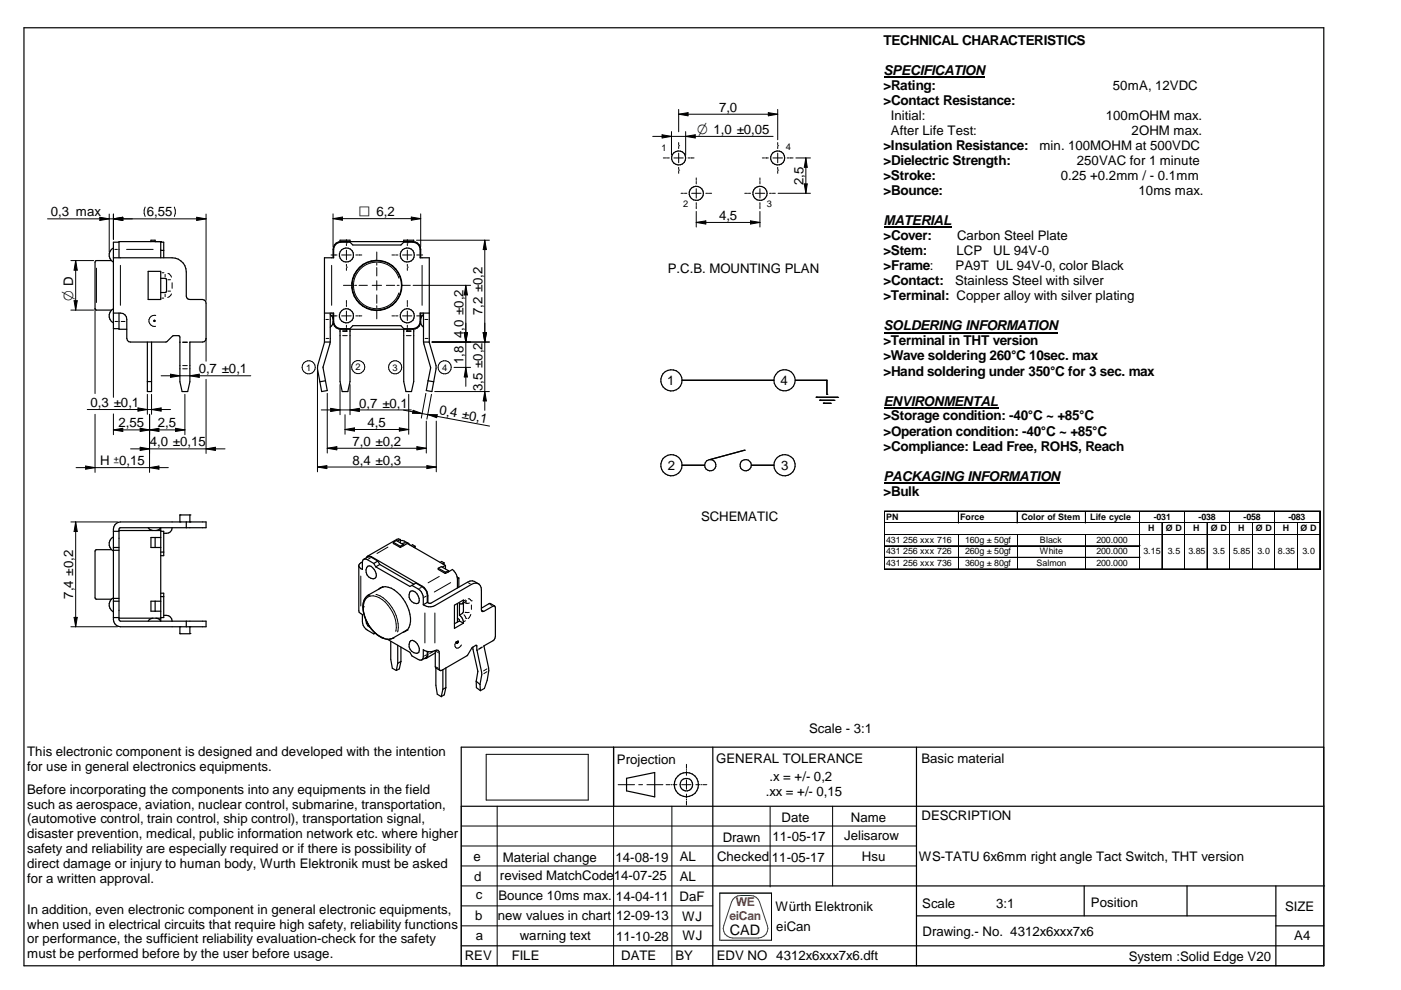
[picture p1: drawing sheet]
<svg xmlns="http://www.w3.org/2000/svg" width="297mm" height="210mm" viewBox="0 0 297 210" stroke-linecap="round" stroke-linejoin="round" font-family="sans-serif">
<g fill="none" stroke="#000" stroke-width=".25">
<path d="M5.1 5.9h275.6v198.9h-275.6zM23.6 55.2h-3.2l-.2 .4v9.9l.2 .2h3.2M23.6 55.2l.4 .4M24 54.7h12.5a3.1 3.1 0 0 1 3 3l.1 5.4 .3 .3 .4 .1h2.7l.6 .4 .1 .4-.1 7.8-.6 .4h-2.7v8.4l-.5 2.1h-1.2l-.5-2.1v-9.6h-1.5l-1.4 1.2-7.9-.1-.4-.6v-4.1a1.3 1.3 0 0 0-1.4-1.3h-1.5M24 52.6a1.67 1.67 0 0 0-.4 2.6M25.2 51.4h-1.2v18.3h1.2M31.4 57.5h2.7v6h-2.7zM32 51.2v-.3h.9v.3M34.1 51.2h.1M34.1 51.2h-8.9v3.5M34.1 51.2v3.5M34.1 53.1h.6"/>
<path d="M34.1 51.4h.6v3.3M34.1 59h.9l.3 .3-.1 2.6-1.1 .1M70.6 54.7v-1.8a1.61 1.61 0 0 1 1.7-1.7h15.2a1.61 1.61 0 0 1 1.7 1.7v1.8M72.1 51.2v-.3h2.1v.3M85.6 51.2v-.3h2.1v.3M24 65.5a1.7 1.7 0 0 0 0 3M25.2 66.4v3.4h1.7M31.2 72.5v10.5h.9v-10.5M32.7 67.9l.2 .1-.1 .2-.2-.2zM68.8 66.4h1.9v1.8a1.55 1.55 0 0 0 1.6 1.5h1.9l.6-.7h10.2l.6 .7h1.9a1.55 1.55 0 0 0 1.6-1.5v-1.8h1.9M68.8 72.5h1.2M70 72.5l-1.5 5.3 .9 5-1.2 .2-.9-4.8 .1-.7 1.4-4.9v-17.9h1.9v-1.8a1.55 1.55 0 0 1 1.6-1.5h1.9l.6 .5h10.2l.6-.5h1.9a1.55 1.55 0 0 1 1.6 1.5v1.8h1.9v17.9l1.5 4.9v.7l-.9 4.8-1.2-.2 .4-2.1"/>
<path d="M70 66.4v6.1M70 66.7l.3 .2 .3 .8M70.6 66.4v1.8a1.61 1.61 0 0 0 1.7 1.6h15.2a1.61 1.61 0 0 0 1.7-1.6v-1.8M70.6 68.3l-.1 .5-.5 .6M72.1 69.8v11.1l.5 2.1h1.1l.5-2.1v-11.1M85.6 69.8v11.1l.5 2.1h1.1l.5-2.1v-11.1M89.2 68.3l.1 .5 .5 .6M89.8 72.5h1.2M89.8 66.4v6.1M89.8 72.5l1.5 5.5-.5 2.7M89.8 66.7l-.3 .2-.3 .8M31.2 80.9h.9"/>
<path d="M69 80.7l-1.2 .2M90.8 80.7l1.1 .2M144.6 98.6h4.8M157.8 95.5h.1M157.8 95.5l-7.5 2-.5 .2-.4 .9M157.8 95.5l-7.3 2a1.19 1.19 0 0 1 1.3 1.1 1.19 1.19 0 0 1-1.2 1.2 1.19 1.19 0 0 1-1.2-1.2M159.3 98.6h4.8M173.1 84.2h.1M173.1 84.2h4.5M173.8 84.8h.1M173.8 84.8h3M174.6 85.5h.1"/>
<path d="M174.6 85.5h1.5M175.3 83.6h.1M175.3 83.6v-3h-6.7a2.27 2.27 0 0 1-2.3 2.3 2.27 2.27 0 0 1-2.2-2.3h-19.5a2.26 2.26 0 0 1-3.2 2.1 2.26 2.26 0 0 1-.5-3.8 2.26 2.26 0 0 1 3.6 1.1l.1 .6h19.5a2.27 2.27 0 0 1 2.2-2.2 2.27 2.27 0 0 1 2.3 2.2h6.7v3M176.1 85.5h.1M176.8 84.9h.1M177.6 84.2h.1M23.6 116.5h-3.2l-.2 .3v9.9l.2 .3h3.2M24 113.8a1.69 1.69 0 0 0 0 3M24 112.7h1.2M24 116.1h1.2M24 116.7h1.2M24.3 111.3l.4-.3 .8-.3h18.2v1.2h-18.2l-.3 .3 .1 19.4 .2 .1h18.2v1.2h-18.2a1.55 1.55 0 0 1-1.5-1.5v-19.2z"/>
<path d="M25.2 112.5h8.9M31.4 111.9l.3 .3 .7 .3M32.9 114v2.1M33.1 112.5l.4-.1 .6-.5v19.8l-.3-.3-.7-.3M34.1 112.7h.6v5.1h-.6M34.1 114h-2.1v2.1h2.1M34.1 117.1h.6M36.5 111.9a1.3 1.3 0 0 1-1.8 1.2M38.1 109.2h.1M38.1 110.7h.1M38.1 109.2v1.5M38.1 109.2h2.2"/>
<path d="M39.5 110.7v1.2M40.3 109.2h.1M40.3 110.7h.1M40.3 109.2v1.5M76.8 119.1l-.7 .7v9.7l.1 .3 .6 .5a3.3 3.3 0 0 0 .8 3l1.6 1.1 .3-.2M77.1 118.6l1.2-.6 1.8 1M77.6 118.3a.71 .71 0 0 1 1.1-.3l10.8 6.3a3.1 3.1 0 0 1 1.2 3.5M79.2 119.5l.5 .7M79.2 119.5l-1.3-.8-.6-.2-.4 .4-.1 1.8-.7-.6M80.1 119l-.9 .5M80.1 119l.4 .7M80.5 119.7l7.3 4.2"/>
<path d="M80.5 119.7l-.8 .5M83.4 115v.2l1.5 .9M83.4 115l1.5 .8M83.4 115l.6-.4 1.5 .9M84.9 114.4v.7M84.9 115.8v.3M84.9 114.4l-.7-.1-6.3 3.6M84.9 114.4l-.7 .3M84.9 114.6l.8 .1 .9 .5M85.2 115.3a1.2 1.2 0 0 1 1.8 .3M85.5 115.7l.9-.5 8 4.7M85.5 115.7l-.6 .4"/>
<path d="M85.5 115.5l-.6 .3M85.5 115.5v.2M85.5 115.5l.2 .1M87.2 115.7l.3-.2 .5 .3M88 115.8v.4M88 115.8l-.3 .2M93.3 119.3l.3-.3 .5 .3M94.1 119.3l-.2 .3M94.1 119.3v.4M94.4 119.9v.7M94.4 119.9l-.6 .3M23.6 127a1.72 1.72 0 0 0 .4 2.8"/>
<path d="M24 130.9h1.2M24 127.5h1.2M24 126.7l-.4 .3M24 126.9h1.2M25.2 131.1h8.9M32.4 131.1l-.7 .3-.3 .3M32.9 127.5v2.1M34.1 125.8h.6v5.1h-.6M34.1 127.5h-2.1v2.1h2.1M34.1 126.5h.6M34.7 130.5a1.35 1.35 0 0 1 1.8 1.2M38.1 132.9h.1"/>
<path d="M38.1 134.3h.1M38.1 132.9v1.4M38.1 134.4h2.2M39.5 131.7v1.2M40.3 134.3h.1M40.3 132.9h.1M40.3 132.9v1.4M77 128.7h.1M77.6 131.5l.1 .6 .3 .6 .5 .4M78 120.1a1.07 1.07 0 0 1 1.3 .6 1.44 1.44 0 0 1 .2 1.9 1.58 1.58 0 0 1-1.7-.7 1.58 1.58 0 0 1 .2-1.8zM78.1 126.2l-.8 .9-.3 1.1v1l.5 2.2 1 1.7M78.1 126.2h.1"/>
<path d="M78.5 133.1a5.9 5.9 0 0 0 3.6 2.5M79.7 120.2l7.2 4.1 .4-.2M81.1 124.5h.1M81.1 124.5l-3 1.7M81.1 124.5l-.9 .5M81.1 124.5a4.1 4.1 0 0 1 3.8 1.7 7.5 7.5 0 0 1 2 6.3 1.94 1.94 0 0 1-1.4 1.6M82.1 135.5l4.8 2.8a2.99 2.99 0 0 0 2.4 1.7l.4-.4v-1.8l.8 .3a2.99 2.99 0 0 0 2.1-.3l.3 .1 .2 .2 .1 4M82.8 136v3.8l.4 1.9 .8 .5M83.3 135.3h.1M83.3 135.3l-1.2 .3M84.3 136.8v3.8M85 137.2v3.1"/>
<path d="M86.3 133.6h.1M86.4 133.5l-3 1.8M86.9 125.6a1.14 1.14 0 0 1 1.8 .8 1.2 1.2 0 0 1-.1 1.5 1.67 1.67 0 0 1-1.7-2.3zM87.1 135.9a1.76 1.76 0 0 1 1.8 2l-.1 .4a1.44 1.44 0 0 1-1.6-.2 1.44 1.44 0 0 1-.5-1.5zM87.3 124.1l.9-.5a3.4 3.4 0 0 1 2.4 2.3v1.8M87.3 124.1a3.3 3.3 0 0 1 2.4 2.2v1.9M89.7 128.2l.4 .2a2.22 2.22 0 0 0 2.1 0l7.7-4.5a1.3 1.3 0 0 1 1.5-.1 1.3 1.3 0 0 1 .7 1.3l.1 4.5h.4l2.2-1.2 .2 .4v6.2l-.2 .6-.3 .3-1.9 1.1 1 5.2-.3 2-.6 1.8-.8 .4M90.6 138.1l-.1 1.1-.2 .2-.8 .5M90.6 127.7l-.9 .5M90.7 138.2a1.12 1.12 0 0 1-.4 1.4h-.3M92.3 138.4l-1.9 1.2M92.9 120.5v.2l1.5 .9"/>
<path d="M92.9 120.5l.7-.4 1.5 .9M92.9 120.5l1.5 .8M94.4 121.3v.3M95.1 121.2l.8-.5 .3 .3a2.62 2.62 0 0 1 .8 1.7v2M95.1 121.2l-.7 .4M95.1 121l-.7 .3M95.1 121v.2M95.1 121l.1 .1M96.8 136.3h.1M96.8 136.2h.1M96.9 136.2h.1M96.9 136.1h.1"/>
<path d="M96.9 136h.1M96.9 122.4l.4 .2M96.9 136l-.1 .2M97 136h.1M97 128v3.9M97 131l.4 .4v.3M97.3 122.6l-.3 .2M97.3 122.6v1.9M97.4 130.4a1.92 1.92 0 0 1 .9 1.7M97.4 131.7l.9 .4M97.4 131.7l-1 .6M98 128l.3-.8-1.9 1.1v4.9l1.9-1.1"/>
<path d="M98 128h-.6v2.4M98.3 127.9v1.8l-.3 .4-.6 .3M98.6 127.6h.1M98.6 127.6l-.6 .4M100.2 137.2l1.1 5.1-.3 2.1M101.1 137.8h.1M101.1 137.8v-.8l-.2-.2a3.8 3.8 0 0 0-1.9 2.2l-5.6 3.2-1.1-.7v-3.6M101.1 137.9l1 4.6 .1 .5-.4 2.1M101.4 123.8a1.75 1.75 0 0 0-2.3-.4l-7.7 4.5-.8-.2M104.9 128.5l-1.1-.6-1.7 1.1M84.3 140.6l-.3 1.6M85 140.3l-.3 1.5-.7 .4"/>
<path d="M85 140.3l-.7 .3M92.4 141.6v3.7l.3 1.9 .9 .5M93.9 142v4.1M93.9 146.1l-.3 1.6M94.5 141.6v4.2M94.5 145.8l-.6 .3M94.5 145.8l-.3 1.5-.6 .4M101 144.4l.8 .7M101 144.4v1.4l.9 .6M101.8 145.1l.1 1.3M130.1 158.4v12.5M151.1 158.4v46.4"/>
<path d="M194.3 158.4v46.4M280.7 158.4h-182.9v46.4M97.8 170.9h182.9M132.8 165l6-1.2v5.2l-6-1.3zM151.3 187.8h129.5M194.3 194.2h76.2M229.9 187.8v6.4M251.7 187.8v6.4M270.5 187.8v17M270.5 196.3h10.2M97.8 200.5h182.9"/>
<circle cx="143.9" cy="33.5" r="1.49"/>
<circle cx="164.9" cy="33.5" r="1.49"/>
<circle cx="73.4" cy="54.1" r="1.5"/>
<circle cx="86.3" cy="54.1" r="1.5"/>
<circle cx="147.6" cy="41" r="1.51"/>
<circle cx="161.1" cy="41" r="1.5"/>
<circle cx="73.4" cy="67" r="1.5"/>
<circle cx="79.9" cy="60.5" r="5.3"/>
<circle cx="79.9" cy="60.5" r="5.2"/>
<circle cx="86.4" cy="67" r="1.5"/>
<circle cx="142.4" cy="98.6" r="2.25"/>
<circle cx="158.1" cy="98.6" r="1.21"/>
<circle cx="166.3" cy="98.6" r="2.25"/>
<circle cx="145.5" cy="166.4" r="2.57"/>
<circle cx="145.5" cy="166.4" r="1.34"/>
</g>
<g fill="none" stroke="#000" stroke-width=".21">
<path d="M138.4 28.9h25.5M140.4 28.6l2 .3-2 .4zM140.6 33.5h.5M141.2 33.5h.1M141.5 33.5h.4M142.4 27.9v5M142.9 33.5h2M143.9 30.9h.1M143.9 36.1h.1M143.9 23.2v4.7M143.9 30.2v.5M143.9 31.1v.4"/>
<path d="M143.9 32.5v2M143.9 35.5v.4M143.9 36.3v.4M143.9 24.2l2-.3v.7zM143.9 24.2h21M145.4 28.9l2-.3v.7zM145.4 27.9v5M145.9 33.5h.4M146.5 33.5h.1M146.7 33.5h.5M147.6 37.7v.5M147.6 38.4h.1"/>
<path d="M147.6 38.6v.4M161.1 37.7v.5M161.1 38.4h.1M161.1 38.6v.4M161.6 33.5h.5M162.3 33.5h.1M162.5 33.5h.4M162.9 23.9l2 .3-2 .4zM163.9 33.5h2M164.9 30.9h.1M164.9 36.1h.1M164.9 23.2v6.4"/>
<path d="M164.9 30.2v.5M164.9 31.1v.4M164.9 32.5v2M164.9 35.5v.4M164.9 36.3v.4M166.9 33.5h.4M167.5 33.5h.1M167.7 33.5h.4M168.7 33.5h3.1M170.5 39h.7l-.3 2zM170.9 33.5l.3 2h-.7zM170.9 33.5v7.5"/>
<path d="M10.1 46.4h33.6M15 55.2h4.9M16 55.2l.4 2.1h-.7zM16 55.2v10.5M20.4 56.9v7.2M21.2 46.1l2 .3-2 .3zM23.2 45.4v8.1M24 46.4l2-.3v.6zM24 45.4v5.4M24.3 52.9h.6M25.5 56.3v8.4M26.8 52.9h5.7"/>
<path d="M30.8 43.9l-.2 .6v.8l.2 .6M34.4 57.8h.4M35 58.2v.5M35.6 58l.3 .1 .5 .7M35.6 59.3h.6M36.5 59.9v1.2M37 43.9l.2 .6v.8l-.2 .6M41.7 46.1l2 .3-2 .3zM43.7 45.4v18.3M70.2 54.1h.5M70.3 56.3v8.4M70.6 46.4h18.6"/>
<path d="M70.6 46.4l2-.4v.7zM70.6 45.3v7M70.9 54.1h.1M71 54.1h.5M72.4 54.1h2.1M73.4 51.5h.1M73.4 56.6h.1M73.4 50.8v.5M73.4 51.7v.4M73.4 53v2.1M73.4 56.1v.4M73.4 56.9v.4"/>
<path d="M75.4 54.1h.5M76 54.1h.1M76.2 54.1h.5M79.9 53.4v1.9M79.9 55.8v.4M79.9 56.7v1.8M79.9 59.5v2M83.1 54.1h.5M83.7 54.1h.1M83.9 54.1h.5M84.6 59a5 5 0 0 0-7.6-2.5 5 5 0 0 0 0 8 5 5 0 0 0 7.6-2.4M85.3 54.1h2"/>
<path d="M86.4 51.5h.1M86.4 56.6h.1M86.4 50.8v.5M86.4 51.7v.4M86.4 53v2.1M86.4 56.1v.4M86.4 56.9v.4M87.2 46l2 .4-2 .3zM88.3 50.9h15.5M88.3 54.1h.5M88.9 54.1h.1M89.2 54.1h.4"/>
<path d="M89.2 45.3v7M89.5 56.3v8.4M102.8 50.9l.3 2h-.7zM102.8 50.9v36.1M144.4 41h.4M145 41h.1M145.2 41h.4M146.6 41h2M147.6 40v2M147.6 43v.4M147.6 43.6h.1M147.6 43.8v.4"/>
<path d="M147.6 44.8v3.3M147.6 47.2l2-.4v.7zM147.6 47.2h13.5M149.6 41h.4M150.2 41h.1M150.4 41h.5M157.9 41h.4M158.5 41h.1M158.7 41h.4M159.1 46.8l2 .4-2 .3zM160.1 41h2M161.1 40v2"/>
<path d="M161.1 43v.4M161.1 43.6h.1M161.1 43.8v.4M161.1 44.8v3.3M163.2 41h.3M163.7 41h.1M163.9 41h.5M165 41h6.8M15 65.7h4.9M15.7 63.8h.7l-.4 1.9zM20.2 65.5v17.9M24 69.7v14.5"/>
<path d="M24.4 68.2h.5M25.7 68.2h.8M33 66.9a1.17 1.17 0 0 0-1.4 1.1 1.17 1.17 0 0 0 1.4 1.2M34.2 79.7h19M34.3 63.2h.4M35 62.4v.5M35.6 61.7h.6M36.2 79.3l1.9 .4-1.9 .3zM36.4 62.3l-.5 .6-.3 .2M38.7 72.5h1M38.7 72.6h1M38.7 77.5h1"/>
<path d="M38.7 78.2h1M40.3 79.7l1.9-.4v.7zM43.7 71.8v4.8M67.3 78.5v21.5M69.1 67.7h.5M69.1 71.8h.6M70.2 67h.5M70.9 67h.1M71 67h.5M72.4 67h2.1M72.6 70h1M72.6 70.3h1"/>
<path d="M72.6 71.2h1M72.8 60.5h1.9M73.4 63.7v.5M73.4 64.3v.1M73.4 64.6v.4M73.4 66v1.9M73.4 69v.4M73.4 69.5v.1M73.4 69.8v.4M75.2 60.5h.4M75.4 67h.5M76 67h.1"/>
<path d="M76.1 60.5h1.8M76.2 67h.5M78.9 60.5h2M79.9 62.5v1.8M79.9 64.8v.4M79.9 65.7v1.9M81.9 60.5h1.8M83.1 67h.5M83.7 67h.1M83.9 67h.5M84.2 60.5h.4M85.1 60.5h1.9"/>
<path d="M85.3 67h2M86.1 70h1.1M86.1 70.3h1.1M86.1 71.2h1.1M86.4 63.7v.5M86.4 64.3v.1M86.4 64.6v.4M86.4 66v1.9M86.4 69v.4M86.4 69.5v.1M86.4 69.8v.4M87.6 60.5h12.2"/>
<path d="M88.3 67h.5M88.9 67h.1M89.2 67h.4M90.1 67.7h.6M90.1 71.8h.6M91.6 72.5h12.2M96.3 77.9h3.5M98.4 70.5h.7l-.3 2zM98.8 77.9l.3 2h-.7zM98.8 60.5v21.4M98.8 60.5l.3 2h-.7zM102.4 70.5h.7l-.3 2z"/>
<path d="M16.1 99.1h19.6M18.2 98.8l2 .3-2 .4zM18.5 86.8h17.7M20.2 87.8v12.4M24 91.1l2-.3v.7zM24 87.8v4.4M24 91.1h15.2M27.7 95.2h20M29.3 86.5l1.9 .3-1.9 .4zM29.7 90.8l4 .7v-.7l-4 .7zM29.7 94.8l2 .4-2 .3zM31.2 83.6v4.2"/>
<path d="M31.7 99.1l2-.3v.7zM31.7 87.8v12.4M32.1 86.8l2.1-.3v.7zM32.1 83.6v4.2M37.2 90.8l2 .3-2 .4zM39.2 83.6v8.6M43.7 80.4v15.7M43.7 95.2l2-.4v.7zM67.3 99l2-.3v.7zM67.3 99h25.2M68.1 86.9h19.1M69.4 95l2-.3v.7z"/>
<path d="M69.4 83.4v12.7M69.4 95h21M70.1 86.6l2 .3-2 .4zM72.1 81.5v6.4M73.2 91.1l1.9-.4v.7zM73.2 87.9v4.2M73.2 91.1h13.5M74.2 86.9l2-.3v.7zM74.2 81.5v6.4M84.7 90.7l2 .4-2 .3zM85.6 87l18.2 3.3M86.7 83.6v8.5"/>
<path d="M87.6 87l1.9 .7-2-.1zM88.4 94.7l2 .3-2 .4zM90.3 83.4l-1 5.2M90.4 89.3v6.8M90.5 98.7l2 .3-2 .4zM90.7 87.9h2l-.1 .7zM91.5 83.6l-1 5.3M92.2 83h11.6M92.5 89.3v10.7M102.8 83l.3 2h-.7zM15 110.7h9.9M16 110.7v22.2"/>
<path d="M16 110.7l.4 2h-.7zM78.5 118.3l-.4 .2M82.3 116l-2.4 1.4M187.5 108.3v12.5M187.6 108.3h92.4M187.6 108.4h92.3M187.6 110.8h92.4M187.6 110.9h92.3M187.6 113.2h92.4M187.6 113.3h92.3M187.6 115.7h54.1M187.6 115.8h54.1"/>
<path d="M187.6 118.2h54.1M187.6 118.3h54.1M203.2 108.5v2.4M203.2 113.4v7.4M203.3 108.5v2.5M203.3 113.4v7.4M215.6 108.5v2.4M215.6 113.4v7.4M215.8 108.5v2.5M215.8 113.4v7.4M230.1 108.5v2.4M230.1 113.4v7.4"/>
<path d="M230.2 108.5v2.5M230.2 113.4v7.4M241.6 108.5v12.3M241.7 108.5v12.3M246.3 110.9v9.9M246.4 111v9.8M251.1 108.5v12.3M251.2 108.5v12.3M255.9 110.9v9.9M256 111v9.8M260.7 108.5v12.3M260.8 108.5v12.3"/>
<path d="M265.5 110.9v9.9M265.6 111v9.8M270.2 108.5v12.3M270.3 108.5v12.3M275 110.9v9.9M275.1 111v9.8M279.8 108.5v12.3M279.9 108.5v12.3M15 132.9h9.9M15.7 130.9h.7l-.4 2zM76.5 122.1v6.4M79.7 126a7.4 7.4 0 0 1 4.6 8"/>
<path d="M83.9 133.9a7.1 7.1 0 0 0-4.2-7.4 1.97 1.97 0 0 0-2.7 2.2 7.2 7.2 0 0 0 4.4 6.6M89.3 124.5l-.4 .3M90.1 130v6.3M90.3 126.4l-.3 .2M90.4 138.9l-.4 .2M91.8 138.2l-.7 .4M92.2 130v6.3M92.5 138.1l.4 .2M93.1 122.2l-2.3 1.4M95.5 123.5l-3.4 2M96.7 136a.77 .77 0 0 0-.3 .9 .77 .77 0 0 0 .7 .5l.7-.7M98.4 130.3l.4 .8"/>
<path d="M98.6 129.8h.1M98.6 129.8h.9M98.7 131.6l-.3 .2M98.7 127.2l-.3 .1M98.8 127.9h.1M98.8 131.1h.1M98.8 127.3l-.1 .3M99.3 127h.2l.4 .4M99.3 123.6l.4 .2M99.5 127.9h-.7M99.8 130.3l-.5 .9M99.9 127.4h.1"/>
<path d="M99.9 128.3v.9M100.9 136.8l.2 .2M102.2 137.2l-.7 .4M102.2 129.4l.2 .1M102.2 137.2l-.7 .5M103.9 128.1l.4 .3M187.6 120.6h92.4M187.6 120.7h92.3M92.5 141.4l.4 .3M103.1 159.9h21.6v9.7h-21.6zM103.3 141.8l-.8 .4M103.3 142.4l-.7 .4"/>
<path d="M280.7 158.4v46.4h-183M97.8 179.4h96.5M97.8 175.1h96.5M105.4 170.9v33.9M130.1 170.9v33.9M131.1 166.4h3.4M135.4 166.4h.8M137.2 166.4h3.3M141.2 166.4h.9M142.3 166.4h.2M142.5 170.9v33.9M142.7 166.4h.8"/>
<path d="M144.5 166.4h2M145.5 162.1v.8M145.5 163.2v.1M145.5 163.6v.8M145.5 165.4v1.9M145.5 168.4v.8M145.5 169.4v.2M145.5 169.8v.9M147.5 166.4h.8M148.6 166.4h.2M149 166.4h.9M163.3 171.1v16.9"/>
<path d="M176.5 170.9v16.9M97.8 196.3h53.3M97.8 192.1h53.3M97.8 187.8h53.3M97.8 183.6h96.5M152.6 199.4v-10h11v10h-10.6"/>
<circle cx="65.5" cy="77.9" r="1.39"/>
<circle cx="75.9" cy="77.8" r="1.4"/>
<circle cx="83.8" cy="77.9" r="1.4"/>
<circle cx="94.3" cy="77.9" r="1.4"/>
</g>
<path d="M97.8 170.9v33.9M194.3 170.9v33.9M280.7 170.8v34M152.6 189.4h11M152.6 199.4h.3M155.4 190.7l.4-.5a5.4 5.4 0 0 1 4.5 0l.7 1 1.7 5a2 2 0 0 1-1.9 2.7h-5.4a2 2 0 0 1-1.9-2.7z" fill="none" stroke="#00634d" stroke-width=".21"/>
<g fill="#000">
<path d="M187.3 16.3h1.9v.3h-1.9zM189.2 16.3h1.9v.3h-1.9zM191.1 16.3h1.9v.3h-1.9zM195.7 16.3h1.7v.3h-1.7zM202.1 16.3h1.8v.3h-1.8zM191.6 48.1h1.8v.2h-1.8zM193.3 48.1h1.9v.2h-1.9zM200 48.1h1.7v.2h-1.7zM187.3 70.4h1.9v.3h-1.9zM191.4 70.4h1.7v.3h-1.7zM195.1 70.4h1.9v.3h-1.9zM207.4 70.4h1.8v.3h-1.8z"/>
<path d="M217.6 70.4h1.7v.3h-1.7zM187.3 86.3h1.9v.3h-1.9zM191.2 86.3h1.9v.3h-1.9zM202.3 86.3h1.9v.3h-1.9zM206.2 86.3h1.7v.3h-1.7zM209.9 86.3h1.7v.3h-1.7zM187.3 102.3h1.9v.3h-1.9zM207.9 102.3h1.7v.3h-1.7zM218.1 102.3h1.7v.3h-1.7z"/>
</g>
<g fill="none" stroke="#000" stroke-width=".29">
<path d="M193 16.4h2.7M197.4 16.4h4.8M203.8 16.4h5M187.3 48.2h4.4M195.2 48.2h4.8M189.2 70.5h2.2M193.1 70.5h2M196.9 70.5h10.6M209.1 70.5h8.5M219.3 70.5h5M189.2 86.5h2M193.1 86.5h9.3"/>
<path d="M204.2 86.5h2M207.9 86.5h2M189.2 102.5h18.7M209.5 102.5h8.6M219.8 102.5h4.9"/>
</g>
<g fill="#000">
<path d="M140.4 28.6l2 .3-2 .4zM143.9 24.2l2-.3v.7zM145.4 28.9l2-.3v.7zM162.9 23.9l2 .3-2 .4zM170.9 33.5l.3 2h-.7zM170.5 39h.7l-.3 2zM16 55.2l.4 2.1h-.7zM21.2 46.1l2 .3-2 .3zM24 46.4l2-.3v.6zM41.7 46.1l2 .3-2 .3zM70.6 46.4l2-.4v.7zM87.2 46l2 .4-2 .3z"/>
<path d="M102.8 50.9l.3 2h-.7zM147.6 47.2l2-.4v.7zM159.1 46.8l2 .4-2 .3zM15.7 63.8h.7l-.4 1.9zM36.2 79.3l1.9 .4-1.9 .3zM40.3 79.7l1.9-.4v.7zM98.4 70.5h.7l-.3 2zM98.8 77.9l.3 2h-.7zM98.8 60.5l.3 2h-.7zM102.4 70.5h.7l-.3 2zM18.2 98.8l2 .3-2 .4zM24 91.1l2-.3v.7z"/>
<path d="M29.3 86.5l1.9 .3-1.9 .4zM29.7 94.8l2 .4-2 .3zM29.7 90.8l2 .3-2 .4zM31.7 91.1l2-.3v.7zM31.7 99.1l2-.3v.7zM32.1 86.8l2.1-.3v.7zM37.2 90.8l2 .3-2 .4zM43.7 95.2l2-.4v.7zM67.3 99l2-.3v.7zM70.1 86.6l2 .3-2 .4zM69.4 95l2-.3v.7zM73.2 91.1l1.9-.4v.7z"/>
<path d="M74.2 86.9l2-.3v.7zM84.7 90.7l2 .4-2 .3zM87.6 87l1.9 .7-2-.1zM88.4 94.7l2 .3-2 .4zM90.5 98.7l2 .3-2 .4zM90.7 87.9h2l-.1 .7zM102.8 83l.3 2h-.7zM16 110.7l.4 2h-.7zM15.7 130.9h.7l-.4 2z"/>
</g>
<g font-size="3.1">
<text x="147.8" y="28.4">O 1,0 ±0,05</text>
<text x="76.1" y="45.8">q 6,2</text>
<text x="15.5" y="63.8" transform="rotate(-90 15.5 63.8)">O D</text>
<text x="154.7" y="198.2">CAD</text>
</g>
<g font-size="2.9">
<text x="187.3" y="9.6">TECHNICAL CHARACTERISTICS</text>
<text x="187.3" y="16">SPECIFICATION</text>
<text x="187.3" y="19.1">&gt;Rating:</text>
<text x="187.3" y="22.3">&gt;Contact Resistance:</text>
<text x="187.3" y="31.8">&gt;Insulation Resistance:</text>
<text x="187.3" y="35">&gt;Dielectric Strength:</text>
<text x="187.3" y="38.2">&gt;Stroke:</text>
<text x="187.3" y="41.4">&gt;Bounce:</text>
<text x="187.3" y="47.8">MATERIAL</text>
<text x="187.3" y="50.9">&gt;Cover:</text>
<text x="187.3" y="54.1">&gt;Stem:</text>
<text x="187.3" y="57.3">&gt;Frame:</text>
<text x="187.3" y="60.5">&gt;Contact:</text>
<text x="187.3" y="63.7">&gt;Terminal: Copper alloy with silver plating</text>
<text x="187.3" y="70.1">SOLDERING INFORMATION</text>
<text x="187.3" y="73.2">&gt;Terminal in THT version</text>
<text x="187.3" y="76.4">&gt;Wave soldering 260°C 10sec. max</text>
<text x="187.3" y="79.6">&gt;Hand soldering under 350°C for 3 sec. max</text>
<text x="187.3" y="86">ENVIRONMENTAL</text>
<text x="187.3" y="89.2">&gt;Storage condition: -40°C ~ +85°C</text>
<text x="187.3" y="92.4">&gt;Operation condition: -40°C ~ +85°C</text>
<text x="187.3" y="95.5">&gt;Compliance: Lead Free, ROHS, Reach</text>
<text x="187.3" y="102">PACKAGING INFORMATION</text>
<text x="187.3" y="105.2">&gt;Bulk</text>
</g>
<g font-size="2.8">
<text x="152.4" y="23.7">7,0</text>
<text x="236" y="19.1">50mA, 12VDC</text>
<text x="188.9" y="25.5">Initial:</text>
<text x="188.9" y="28.6">After Life Test:</text>
<text x="234.5" y="25.5">100mOHM max.</text>
<text x="239.9" y="28.6">2OHM max.</text>
<text x="220.4" y="31.8">min. 100MOHM at 500VDC</text>
<text x="228.3" y="35">250VAC for 1 minute</text>
<text x="170.3" y="39.2" transform="rotate(-90 170.3 39.2)">2,5</text>
<text x="224.9" y="38.2">0.25 +0.2mm / - 0.1mm</text>
<text x="241.4" y="41.4">10ms max.</text>
<text x="10.8" y="45.9">0,3 max</text>
<text x="31.1" y="45.9">6,55</text>
<text x="152.4" y="46.7">4,5</text>
<text x="202.9" y="50.9">Carbon Steel Plate</text>
<text x="141.6" y="57.8">P.C.B. MOUNTING PLAN</text>
<text x="202.6" y="57.3">PA9T UL 94V-0, color Black</text>
<text x="202.8" y="54.1">LCP</text>
<text x="210.6" y="54.1">UL 94V-0</text>
<text x="202.5" y="60.5">Stainless Steel with silver</text>
<text x="98.3" y="71.7" transform="rotate(-90 98.3 71.7)">4,0 ±0,2</text>
<text x="102.3" y="66.9" transform="rotate(-90 102.3 66.9)">7,2 ±0,2</text>
<text x="98.3" y="77.2" transform="rotate(-90 98.3 77.2)">1,8</text>
<text x="42.1" y="79.2">0,7 ±0,1</text>
<text x="102.3" y="82.9" transform="rotate(-90 102.3 82.9)">3,5 ±0,2</text>
<text x="141.5" y="81.7">1</text>
<text x="165.5" y="81.7">4</text>
<text x="19.2" y="86.3">0,3 ±0,1</text>
<text x="76.2" y="86.4">0,7 ±0,1</text>
<text x="93" y="87.8" transform="rotate(10 93 87.8)">0,4 ±0,1</text>
<text x="25.1" y="90.6">2,55</text>
<text x="31.7" y="94.7">4,0 ±0,15</text>
<text x="33.5" y="90.6">2,5</text>
<text x="74.7" y="94.5">7,0 ±0,2</text>
<text x="77.9" y="90.6">4,5</text>
<text x="21.3" y="98.6">H u0,15</text>
<text x="74.7" y="98.6">8,4 ±0,3</text>
<text x="141.6" y="99.7">2</text>
<text x="165.6" y="99.7">3</text>
<text x="148.6" y="110.4">SCHEMATIC</text>
<text x="15.5" y="127" transform="rotate(-90 15.5 127)">7,4 ±0,2</text>
<text x="171.5" y="155.4">Scale - 3:1</text>
<text x="5.8" y="160.3">This electronic component is designed and developed with the intention</text>
<text x="151.8" y="161.7">GENERAL TOLERANCE</text>
<text x="195.4" y="161.7">Basic material</text>
<text x="5.8" y="163.4">for use in general electronics equipments.</text>
<text x="130.8" y="162">Projection</text>
<text x="163.2" y="165.7">.x = +/- 0,2</text>
<text x="5.8" y="168.3">Before incorporating the components into any equipments in the field</text>
<text x="5.8" y="171.4">such as aerospace, aviation, nuclear control, submarine, transportation,</text>
<text x="162.4" y="168.8">.xx = +/- 0,15</text>
<text x="195.4" y="173.9">DESCRIPTION</text>
<text x="5.8" y="174.6">(automotive control, train control, ship control), transportation signal,</text>
<text x="5.8" y="177.7">disaster prevention, medical, public information network etc. where higher</text>
<text x="153.2" y="178.4">Drawn</text>
<text x="163.8" y="178.3">11-05-17</text>
<text x="165.7" y="174.2">Date</text>
<text x="179" y="178.1">Jelisarow</text>
<text x="180.4" y="174.2">Name</text>
<text x="5.8" y="180.8">safety and reliability are especially required or if there is possibility of</text>
<text x="5.8" y="184">direct damage or injury to human body, Wurth Elektronik must be asked</text>
<text x="100.4" y="182.5">e</text>
<text x="106.6" y="182.8">Material change</text>
<text x="130.5" y="182.8">14-08-19</text>
<text x="144.1" y="182.5">AL</text>
<text x="152" y="182.5">Checked</text>
<text x="163.7" y="182.7">11-05-17</text>
<text x="182.8" y="182.5">Hsu</text>
<text x="194.8" y="182.5">WS-TATU 6x6mm right angle Tact Switch, THT version</text>
<text x="5.8" y="187.1">for a written approval.</text>
<text x="100.5" y="186.9">d</text>
<text x="100.9" y="190.7">c</text>
<text x="105.7" y="190.9">Bounce 10ms max.</text>
<text x="106" y="186.5">revised MatchCode</text>
<text x="130.1" y="186.6">14-07-25</text>
<text x="130.6" y="191">14-04-11</text>
<text x="144.1" y="191">DaF</text>
<text x="144.1" y="186.8">AL</text>
<text x="5.8" y="193.8">In addition, even electronic component in general electronic equipments,</text>
<text x="5.8" y="196.9">when used in electrical circuits that require high safety, reliability functions</text>
<text x="100.8" y="195.2">b</text>
<text x="105.6" y="195.1">new values in chart</text>
<text x="130.6" y="195.1">12-09-13</text>
<text x="144.7" y="195.3">WJ</text>
<text x="164.4" y="193.1">Würth Elektronik</text>
<text x="164.6" y="197.4">eiCan</text>
<text x="195.5" y="192.5">Scale</text>
<text x="211.2" y="192.5">3:1</text>
<text x="231.3" y="192.2">Position</text>
<text x="272.5" y="193.2">SIZE</text>
<text x="5.8" y="200">or performance, the sufficient reliability evaluation-check for the safety</text>
<text x="5.8" y="203.2">must be performed before by the user before usage.</text>
<text x="98.5" y="203.6">REV</text>
<text x="100.9" y="199.3">a</text>
<text x="108.5" y="203.6">FILE</text>
<text x="110.2" y="199.3">warning text</text>
<text x="130.6" y="199.4">11-10-28</text>
<text x="131.7" y="203.6">DATE</text>
<text x="143.2" y="203.6">BY</text>
<text x="144.7" y="199.4">WJ</text>
<text x="152" y="203.6">EDV NO 4312x6xxx7x6.dft</text>
<text x="195.6" y="198.4">Drawing.- No. 4312x6xxx7x6</text>
<text x="239.3" y="203.7">System :Solid Edge V20</text>
<text x="274.4" y="199.3">A4</text>
</g>
<g font-size="2.6" fill="#f00">
<text x="154.6" y="195.1">eiCan</text>
<text x="156" y="192.2">WE</text>
</g>
<g font-size="2">
<text x="140.3" y="32.1">1</text>
<text x="166.6" y="31.9">4</text>
<text x="144.9" y="44">2</text>
<text x="162.6" y="44">3</text>
<text x="64.9" y="78.6">1</text>
<text x="75.4" y="78.5">2</text>
<text x="83.2" y="78.6">3</text>
<text x="93.7" y="78.6">4</text>
</g>
<g font-size="1.9">
<text x="187.9" y="110.2">PN</text>
<text x="203.6" y="110.2">Force</text>
<text x="216.6" y="110.2">Color of Stem</text>
<text x="231.1" y="110.2">Life cycle</text>
<text x="243.5" y="112.6">H</text>
<text x="244.6" y="110.2">-031</text>
<text x="247.2" y="112.6">Ø D</text>
<text x="253" y="112.6">H</text>
<text x="254.1" y="110.2">-038</text>
<text x="256.7" y="112.6">Ø D</text>
<text x="262.5" y="112.6">H</text>
<text x="263.7" y="110.2">-058</text>
<text x="266.3" y="112.6">Ø D</text>
<text x="272" y="112.6">H</text>
<text x="273.2" y="110.2">-083</text>
<text x="275.8" y="112.6">Ø D</text>
<text x="187.9" y="115.1">431 256 xxx 716</text>
<text x="187.9" y="117.6">431 256 xxx 726</text>
<text x="204.6" y="115.1">160g ± 50gf</text>
<text x="204.6" y="117.6">260g ± 50gf</text>
<text x="220.5" y="115.1">Black</text>
<text x="220.5" y="117.6">White</text>
<text x="232.4" y="117.6">200.000</text>
<text x="232.4" y="115.1">200.000</text>
<text x="242.4" y="117.4">3.15</text>
<text x="247.6" y="117.4">3.5</text>
<text x="252" y="117.4">3.85</text>
<text x="257.1" y="117.4">3.5</text>
<text x="261.4" y="117.4">5.85</text>
<text x="266.6" y="117.4">3.0</text>
<text x="271" y="117.4">8.35</text>
<text x="276.1" y="117.4">3.0</text>
<text x="187.9" y="120">431 256 xxx 736</text>
<text x="204.6" y="120">360g ± 80gf</text>
<text x="219.8" y="120">Salmon</text>
<text x="232.4" y="120">200.000</text>
</g>
</svg>
